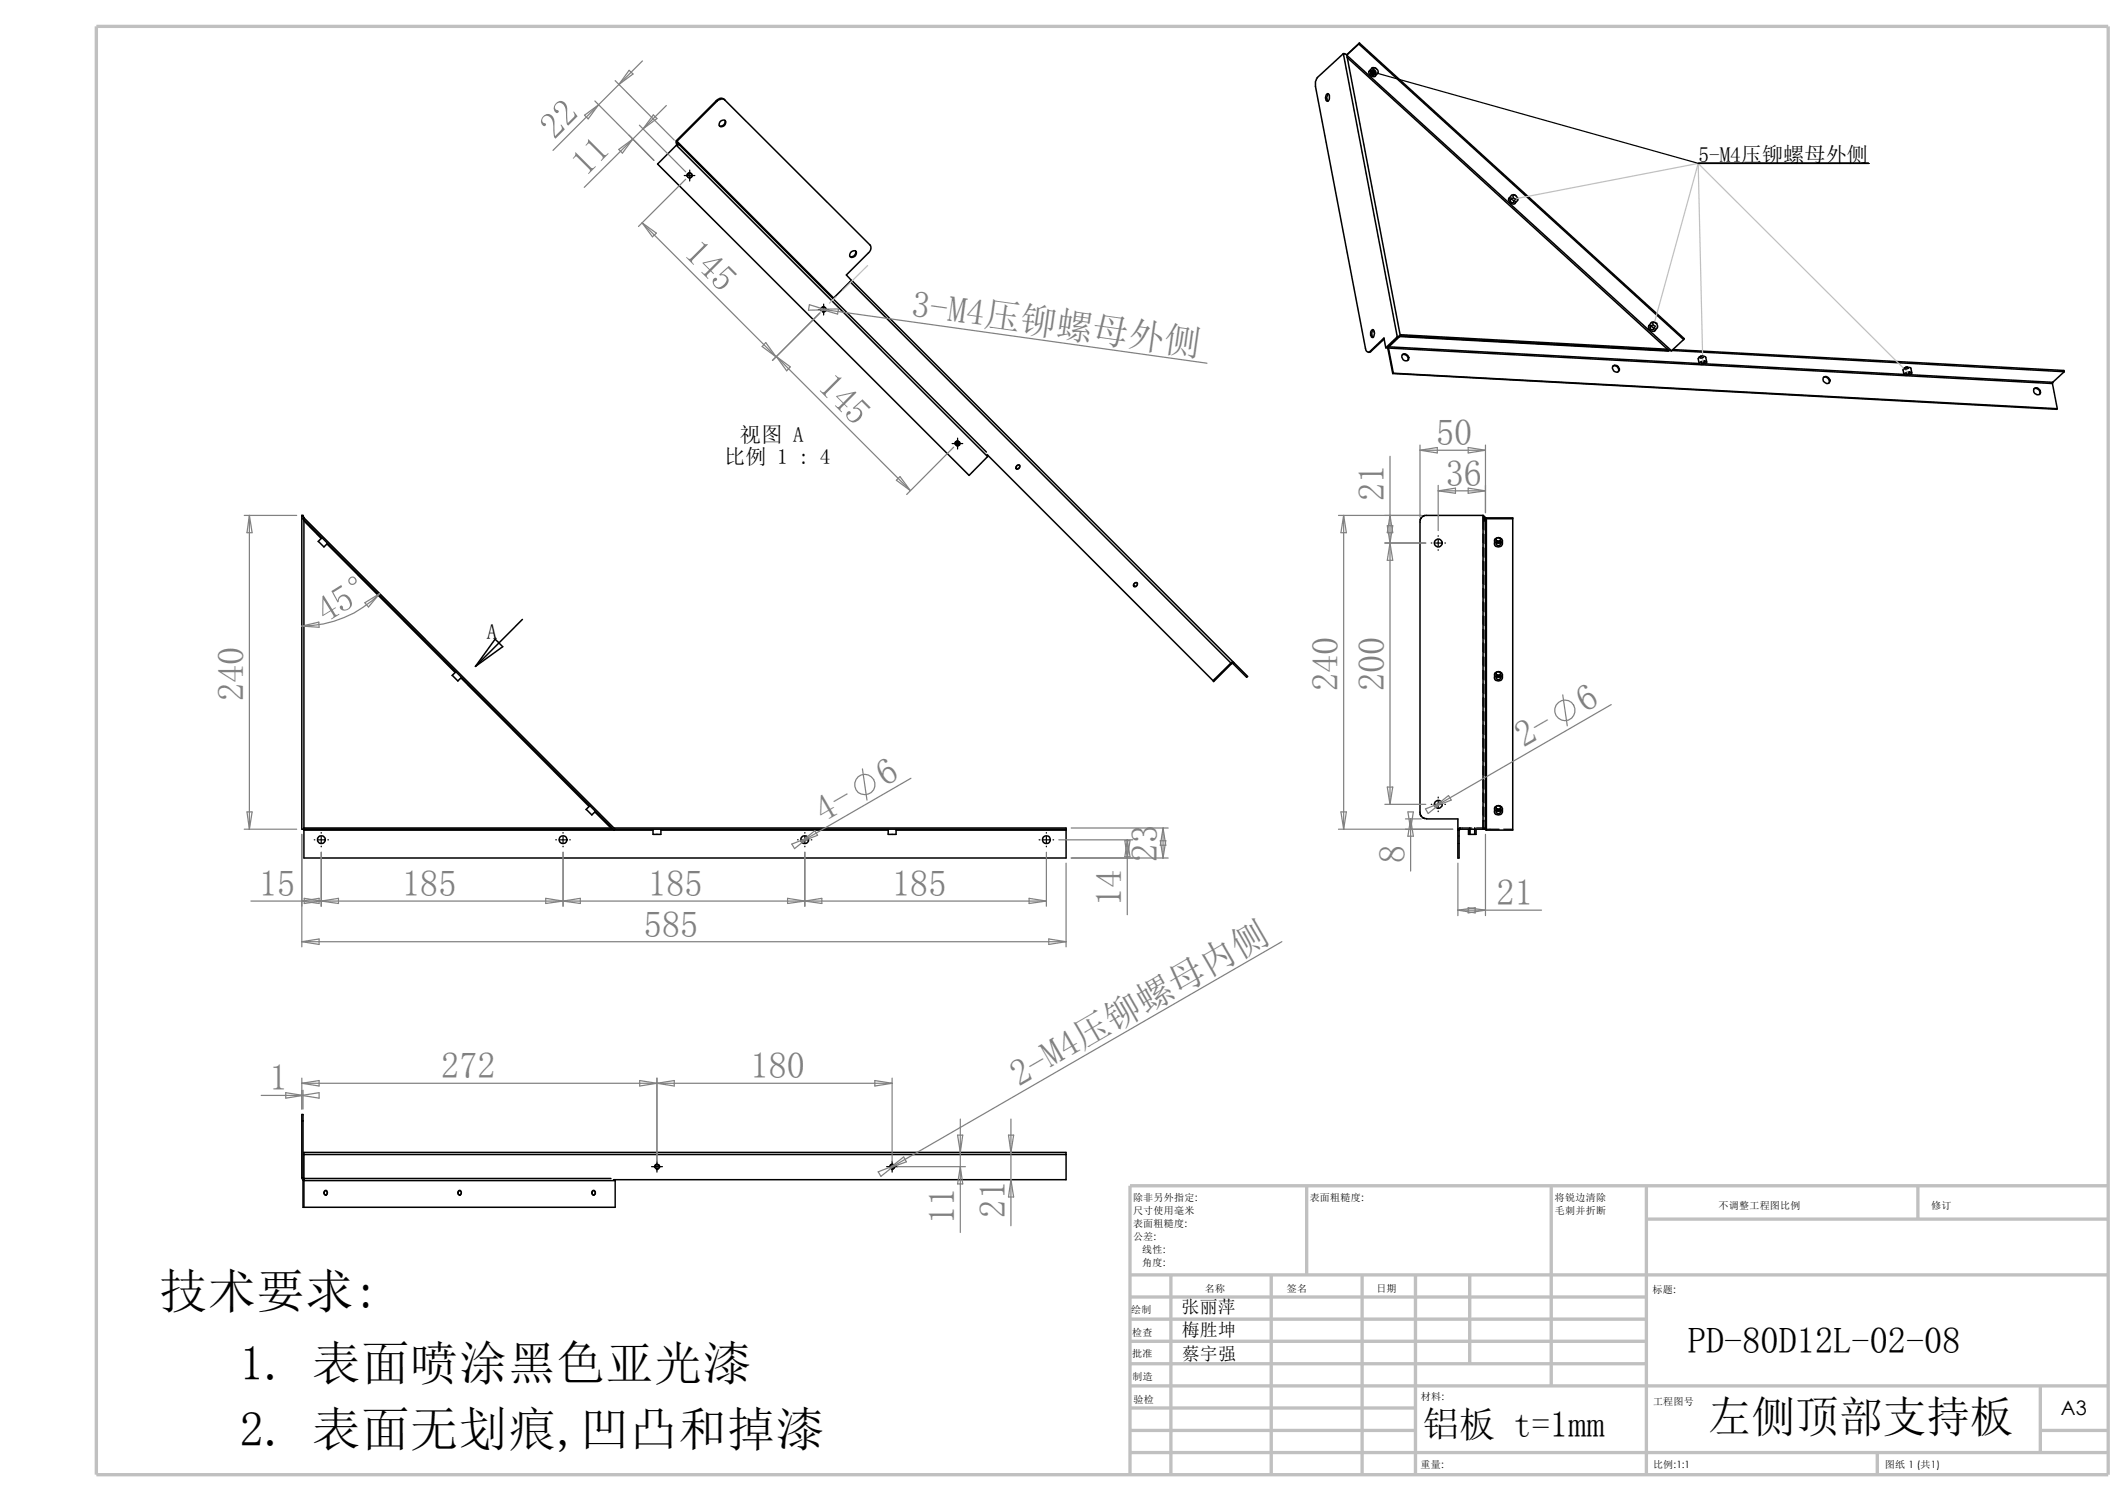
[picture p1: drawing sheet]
<svg xmlns="http://www.w3.org/2000/svg" width="297mm" height="210mm" viewBox="0 0 297 210" stroke-linecap="round" stroke-linejoin="round" font-family="sans-serif">
<g fill="none" stroke="#c0c0c0" stroke-width=".47">
<path d="M13.5 3.7h281v202.2h-281zM157.9 178h136.6M163.6 178v27.9M177.6 178v27.9M182.5 165.6v12.4M190.3 178v27.9M197.7 178v27.9M205.3 178v12.4M216.7 165.6v27.9M230 170.2h64.5M230 165.6v40.3M267.9 165.6v4.6"/>
<path d="M294.5 165.6h-136.6v40.3M157.9 199.7h39.8M157.9 193.5h136.6M157.9 196.6h39.8M157.9 181.1h72.1M157.9 184.2h72.1M157.9 187.3h72.1M157.9 190.4h72.1M285 199.7h9.5M285 193.5v9.3M157.9 202.8h136.6M262.3 202.8v3.1"/>
</g>
<g fill="none" stroke="#000" stroke-width=".17">
<path d="M191.9 10.1l45.4 12.7h23.8M192.3 9.6l-.4-.2-.1 .2 .2 .3 .2 .1M95.6 24.5h1.5M96 24.6a.36 .36 0 0 1 .3-.4 .36 .36 0 0 1 .4 .3 .36 .36 0 0 1-.5 .3M96.4 23.7v1.6M211.8 27.3l-.3-.1a.35 .35 0 0 0-.1 .4 .35 .35 0 0 0 .4 .2M114.3 43.2h1.5M114.7 43.3a.36 .36 0 0 1 .3-.4 .36 .36 0 0 1 .4 .3 .36 .36 0 0 1-.5 .4M115.1 42.5v1.5M231.4 45.1h.1M231.4 45.1l-.4-.1a.32 .32 0 0 0 0 .4 .32 .32 0 0 0 .3 .2M237.9 49.7l-.5 .2 .2 .1 .4-.1"/>
<path d="M266.5 51.2h-.2l-.3 .3h.3l.3-.1M133 61.9h1.5M133.4 62a.36 .36 0 0 1 .3-.4 .36 .36 0 0 1 .4 .4 .36 .36 0 0 1-.5 .3M133.8 61.2v1.5M142 65l.2-.1a.34 .34 0 0 1 .3 .4 .34 .34 0 0 1-.5 .2l-.1-.1zM199.9 75.8h.1M200.5 75.8h.9M200.9 74.8v.1M200.9 75.4v.9M200.9 76.8h.1M201.8 75.8h.1M207.2 73.9v-1.9l.1 .2v1.8"/>
<path d="M207.2 74.5v1.3M207.2 76.4v1.3M207.2 78.3v1.3M207.3 74.6v1.3M207.3 76.5v1.3M207.3 78.4v1.3M207.3 72.3h.2M207.5 72.4l-.2 .3h.2M207.6 72.4v1.3M207.6 74.3v1.3M207.6 76.2v1.3M207.6 78.1v1.3"/>
<path d="M208.8 75.5a.59 .59 0 0 0 .5 .4 .59 .59 0 0 0 .6-.4M209 75.3v.7M209.3 75.1l.3 .2M209.6 75.3l-.1 .2-.2 .1-.3-.2M209.6 75.3v.7M209.7 75.4l-.1-.3h-.3h-.2l-.1 .2 .1 .2M158.5 81.4l.2-.1a.34 .34 0 0 1 .2 .5 .34 .34 0 0 1-.4 .2l-.2-.3zM207.2 80.2v1.3M207.2 82.1v1.3M207.2 84v1.3M207.2 85.9v1.3M207.2 87.8v1.3"/>
<path d="M207.2 89.7v1.3M207.2 91.7v1.2M207.2 93.6v1.2M207.2 95.5v1.2M207.2 97.4v1.2M207.2 99.3v1.2M207.3 80.3v1.3M207.3 82.3v1.2M207.3 84.2v1.2M207.3 86.1v1.2M207.3 88v1.2M207.3 89.9v1.2"/>
<path d="M207.3 91.8v1.2M207.3 93.7v1.3M207.3 95.6v1.3M207.3 97.5v1.3M207.3 99.4v1.3M207.6 80.1v1.2M207.6 82v1.2M207.6 83.9v1.2M207.6 85.8v1.2M207.6 87.7v1.2M207.6 89.6v1.2M207.6 91.5v1.3"/>
<path d="M207.6 93.4v1.3M207.6 95.3v1.3M207.6 97.2v1.3M207.6 99.1v1.3M208.8 94.2a.59 .59 0 0 0 .5 .4 .59 .59 0 0 0 .6-.4M209 94v.7M209.3 93.8l.3 .2M209.6 94l-.1 .2-.2 .1-.3-.2M209.6 94v.7M209.7 94.1l-.1-.2-.3-.1-.2 .1-.1 .1 .1 .2M43.9 117.3h.1M44.4 117.3h.9"/>
<path d="M44.9 116.2v.1M44.9 116.8v.9M44.9 118.2h.1M45.8 117.3h.1M77.6 117.3h.1M78.2 117.3h.9M78.7 116.2v.1M78.7 116.8v.9M78.7 118.2h.1M79.6 117.3h.1M111.4 117.3h.1M112 117.3h.9"/>
<path d="M112.4 116.2v.1M112.4 116.8v.9M112.4 118.2h.1M113.3 117.3h.1M145.2 117.3h.1M145.7 117.3h.9M146.2 116.2v.1M146.2 116.8v.9M146.2 118.2h.1M147.1 117.3h.1M199.9 112.3h.1M200.5 112.3h.9"/>
<path d="M200.9 111.3v.1M200.9 111.8v1M200.9 113.2v.1M201.8 112.3h.1M203.7 115.9h.1M203.7 116.7h.1M203.7 117.8h.1M204 115.6v.2M205.3 115.6v.9M205.4 115.6v.9M205.6 115.6h-1.7l-.2 .2M206 115.6v.9"/>
<path d="M206.2 115.6h1.3M207.2 101.2v1.2M207.2 103.1v1.3M207.2 105v1.3M207.2 106.9v1.3M207.2 108.8v1.3M207.2 110.7v1.3M207.2 112.6v1.3M207.2 114.5v1.3M207.3 101.3v1.3M207.3 103.2v1.3M207.3 105.1v1.3"/>
<path d="M207.3 107v1.3M207.3 108.9v1.3M207.3 110.8v1.3M207.3 112.7v1.3M207.3 114.5v1.3h2.1M207.6 101v1.3M207.6 102.9v1.3M207.6 104.8v1.3M207.6 106.7v1.3M207.6 108.6v1.3M207.6 110.5v1.3M207.6 112.4v1.3"/>
<path d="M207.6 114.3v1.6M208.8 112.9a.59 .59 0 0 0 .5 .4 .59 .59 0 0 0 .6-.4M209 112.7v.7M209.3 112.5l.3 .2M209.6 112.7l-.1 .2-.2 .1-.3-.2M209.6 112.7v.7M209.7 112.8l-.1-.2-.3-.1-.2 .1-.1 .1 .1 .2M210.1 115.8h1.2M45.3 166.3l.1-.1a.34 .34 0 0 1 .4 .3 .34 .34 0 0 1-.4 .4l-.1-.2zM64.1 166.3v-.1a.34 .34 0 0 1 .4 .3 .34 .34 0 0 1-.4 .4l-.1-.2zM82.8 166.3a.31 .31 0 0 1 .4 .1 .31 .31 0 0 1-.1 .4l-.2 .1-.2-.2zM91 162.9h1.5"/>
<path d="M91.4 163a.36 .36 0 0 1 .4-.5 .36 .36 0 0 1 .3 .4 .36 .36 0 0 1-.4 .3M91.8 162.1v1.6M123.9 162.9h1.5M124.3 163a.36 .36 0 0 1 .3-.5 .36 .36 0 0 1 .4 .4 .36 .36 0 0 1-.5 .3M124.6 162.1v1.6"/>
</g>
<g fill="none" stroke="#000" stroke-width=".21">
<path d="M94.5 19.6l-.1 .3 .2 .3M94.5 19.6l22 22M100.1 14.1a.75 .75 0 0 1 1.1-.2l20.3 20.3a.81 .81 0 0 1-.2 1.1l-3.1 3.1 .8 .8h-.1M100.1 14.1l-5.6 5.5M100.1 14.1h.1M100.2 14.1l-5.6 5.6 .1 .4M100.6 17l.1-.1a.39 .39 0 0 1 .6-.1 .39 .39 0 0 1 0 .6l-.2 .2a.39 .39 0 0 1-.6 0 .39 .39 0 0 1 .1-.6zM101.3 14a.86 .86 0 0 0-1.1 .1M101.3 16.8a.6 .6 0 0 1-.2 .6 .6 .6 0 0 1-.6 .2M185.3 13.2l.1-.1a.61 .61 0 0 1 .1 1 .6 .6 0 0 1-.2-.9zM185.5 13.1a.83 .83 0 0 0 0 1M187.7 7.5l.5 .2"/>
<path d="M187.7 7.5l-3.7 3.3a1.5 1.5 0 0 0-.2 1.3l7 36.5a.43 .43 0 0 0 .5 .5M187.7 7.5l7.5 39.5M187.7 7.5h.2M188.1 7.7l.1 .3M188.1 7.7l45.4 41.3M188.2 8l44.9 40.9M188.2 8l7.4 38.9M189.8 6.1l45.4 41.3M189.8 6.1l-1.7 1.6M189.9 6l-.1 .1M189.9 6l45.4 41.3-.1 .1M189.9 6l-1.8 1.7"/>
<path d="M191.3 9.9l.3-.4a.6 .6 0 0 1 .7 .1 .6 .6 0 0 1 .2 .6l-.4 .4M191.4 9.9a.63 .63 0 0 1 .7 .8 .6 .6 0 0 1-.6-.1 .6 .6 0 0 1-.2-.7zM191.5 10.1a.26 .26 0 0 1 .4 .1 .26 .26 0 0 1-.1 .3l-.3-.2zM94.5 20.3h.5M94.5 20.3l-2.6 2.6 43.5 43.5 2.6-2.6M94.5 20.3l43.5 43.5M94.6 20.2h.1M94.7 20.1l-.1 .1M94.7 20.1l.3 .2M95 20.3l42.8 42.8M118.7 39.3l.4-.1 53.2 53.3M118.7 39.3l-2.3 2.4"/>
<path d="M118.7 39.3l53.3 53.3M118.8 35.3l.2-.2a.39 .39 0 0 1 .5 0 .39 .39 0 0 1 0 .6l-.1 .1a.39 .39 0 0 1-.6 .1 .39 .39 0 0 1 0-.6zM119.5 35.1a.6 .6 0 0 1-.1 .6 .6 .6 0 0 1-.7 .1M210.8 27.7l.4-.4a.64 .64 0 0 1 .8 .7l-.4 .4M210.8 27.7a.61 .61 0 0 1 .7 .1 .61 .61 0 0 1 .1 .6 .61 .61 0 0 1-.6-.1 .61 .61 0 0 1-.2-.6zM211 27.9a.31 .31 0 0 1 .4 0 .31 .31 0 0 1 0 .4l-.4-.2zM191.3 49.1h.2M191.5 49.1l-.4 .1M191.7 46.1l.1-.1a.76 .76 0 0 1 0 1.1 .59 .59 0 0 1-.4-.5 .59 .59 0 0 1 .3-.5zM191.9 46.1a.83 .83 0 0 0-.1 1M193.4 47.3l-1.9 1.8M193.6 48.6l-.3-1.4-2 1.9"/>
<path d="M193.9 48.4v.3M193.9 48.7l.7 3.5M194 48.6l.6 3.5M194 48.6l92.7 5M194 48.6l-.1 .1M194 48.4l43.4 2.4-.2-.7a.74 .74 0 0 1 1.1-.2l.1 .6M194 48.4v.2M194 48.3v.1M194.6 52.2l92.7 4.9h.1M194.6 52.1l92.8 5M194.6 52.1v.1M195.2 47h.2"/>
<path d="M195.2 47l-1.6 1.6M195.4 47l-1.6 1.6h-.2M195.5 47h-.1M195.5 47l37.5 2 .1-.1M195.6 46.9l-.4 .1M195.6 46.9l-.1 .1M195.6 46.9l37.5 2M195.6 46.9v-.2l37.4 2.1M195.6 46.9l-1.6 1.5M195.9 49.6a.54 .54 0 0 1 .7 0 .54 .54 0 0 1 0 .7 .58 .58 0 0 1-.6-.1 .58 .58 0 0 1-.1-.6zM195.9 49.5a.58 .58 0 0 1 .6 .2 .58 .58 0 0 1 .1 .6M225.3 51.1a.53 .53 0 0 1 .8 .1 .53 .53 0 0 1-.2 .8 .64 .64 0 0 1-.6-.9z"/>
<path d="M225.3 51.1a.55 .55 0 0 1 .7 .2 .55 .55 0 0 1 .1 .6M230.3 45.5l.4-.5a.61 .61 0 0 1 .6 .1 .61 .61 0 0 1 .2 .7l-.3 .4M230.3 45.5a.61 .61 0 0 1 .7 .1 .61 .61 0 0 1 .1 .6 .64 .64 0 0 1-.8-.7zM230.5 45.6a.35 .35 0 0 1 .5 .5 .32 .32 0 0 1-.4-.1 .32 .32 0 0 1-.1-.4zM233.1 48.9l.4 .1M233.3 48.9h.1M233.6 48.9l54.8 3M233.7 48.8l54.6 2.9 .1 .2M235.2 47.4l-1.7 1.6M237.4 50.7a.67 .67 0 0 1 1-.1 .86 .86 0 0 1-1 .2zM237.6 50.6a.33 .33 0 0 1 .6 .1 .29 .29 0 0 1-.3 .1 .29 .29 0 0 1-.3-.2zM238.2 50.8l27.8 1.5-.1-.7a.84 .84 0 0 1 1.1-.2l.1 .7"/>
<path d="M254.7 52.7a.56 .56 0 0 1 .8 .1 .56 .56 0 0 1 0 .7 .62 .62 0 0 1-.6-.2 .62 .62 0 0 1-.2-.6zM254.8 52.7a.58 .58 0 0 1 .6 .2 .58 .58 0 0 1 .1 .6M266 52.2a.78 .78 0 0 1 1.1-.1 .94 .94 0 0 1-1.1 .2zM266.3 52.2a.3 .3 0 0 1 .5 0l-.5 .1zM266.8 52.3l20 1.1M284.1 54.3a.54 .54 0 0 1 .8 .1 .54 .54 0 0 1 0 .7 .58 .58 0 0 1-.6-.2 .58 .58 0 0 1-.2-.6zM284.1 54.3a.59 .59 0 0 1 .7 .1 .59 .59 0 0 1 .1 .7M286.7 53.6l.7 3.5M286.8 53.4l-.1 .2M288.4 51.9l-1.6 1.5M42.2 72v43.8h.3M42.2 72l.3 .3"/>
<path d="M42.2 72h.1l.2 .3M42.3 72.4l.2 .3M42.3 72.4l43.5 43.5M42.5 72.7v43.1M42.5 72.7l2.4 2.5M42.5 72.3l-.2 .1M42.5 72.3l43.4 43.5M45 75.1l-.6 .5 .9 .8 .5-.5M45.7 75.9l17.9 18M137.9 63.5l31.6 31.5M138 63.6v.2M142 65.1l.2-.2a.24 .24 0 0 1 .1 .4 .24 .24 0 0 1-.4-.1z"/>
<path d="M207.2 72h-8.2l-.3 .1-.3 .5v41.1l.4 .5 .5 .1h4.4v1.5h3.5M207.2 72l.3 .3v43.5M207.2 72v43.8M207.6 72.3l-.1 .1M207.6 72.3v43.6M207.6 72.3h3.7v43.6h-3.7M208.8 76v-.5a.57 .57 0 0 1 .5-.4 .57 .57 0 0 1 .6 .4v.5M208.8 75.8a.58 .58 0 0 1 .6-.2 .58 .58 0 0 1 .4 .4 .55 .55 0 0 1-.5 .4 .55 .55 0 0 1-.5-.5zM209 75.9a.28 .28 0 0 1 .4-.1 .28 .28 0 0 1 .1 .3l-.3 .1-.2-.1zM211.3 72.4h-3.7l-.1 .3M63.7 93.8l-.5 .5 .8 .8 .5-.5M64.4 94.7l17.9 17.9"/>
<path d="M69.2 89.2l1 1.1-3.8 2.7zM73 86.5l-6.6 6.5M158.5 81.5l.2-.1a.24 .24 0 0 1 .1 .4 .24 .24 0 0 1-.4-.1zM172 92.6l-2.5 2.4M172 92.6v.1M172 92.7l-2.5 2.5v-.2M172.2 92.6l-.2 .1M172.3 92.5h-.2l-.1 .1M172.3 92.5l-.1 .1M172.3 92.5l2 1.9-.1 .2-2-2M208.8 94.7v-.5a.57 .57 0 0 1 .5-.4 .57 .57 0 0 1 .6 .4v.5M208.8 94.5a.58 .58 0 0 1 .6-.2 .58 .58 0 0 1 .4 .4 .55 .55 0 0 1-.5 .4 .55 .55 0 0 1-.5-.5z"/>
<path d="M209 94.6a.28 .28 0 0 1 .4-.1 .28 .28 0 0 1 .1 .3l-.3 .1-.2-.1zM42.5 115.8v.1M42.5 115.8h43M42.5 115.9h48.7M42.5 115.9v3.9h106.4v-3.9M42.5 115.6h42.8M82.4 112.5l-.5 .5 .8 .8 .5-.5M83.1 113.4l2.4 2.4M85.5 115.8l.3 .1M85.8 115.6h63.1v.2M85.9 115.8h63M85.9 115.8l-.1 .1"/>
<path d="M91.2 115.8v.7h1.1v-.7M92.3 115.9h31.8M124.1 115.8v.7h1.1v-.7M125.2 115.9h23.7M148.9 115.8v.1M203.7 115.9v3.9h.1v-3.9M203.7 115.9h.1M203.7 115.8v.1M204 115.8l-.2 .1M205.1 115.8v.7h1.1v-.7M207.2 115.8h.3M207.4 115.8h.2"/>
<path d="M207.5 115.8l.1 .1M208.8 113.4v-.5a.57 .57 0 0 1 .5-.4 .57 .57 0 0 1 .6 .4v.5M208.8 113.2a.58 .58 0 0 1 .6-.2 .58 .58 0 0 1 .4 .5 .55 .55 0 0 1-.5 .3 .55 .55 0 0 1-.5-.5zM209 113.3a.28 .28 0 0 1 .4-.1 .28 .28 0 0 1 .1 .3l-.3 .1-.2-.1zM42.2 156.5v-.9h.1v.9M42.2 156.5v7.9M42.2 156.5h.1M42.3 156.5v7.9M42.2 164.4v.2l.3 .1M42.2 164.4h.1M42.3 164.4l.2 .1M42.3 164.8v3.8h43.6v-3.8"/>
<path d="M42.3 164.8h43.6M42.5 164.5v4.1M42.5 164.7l-.2 .1M42.5 161.2v-.3h106.4v.3M42.5 161.2v3.5M42.5 164.5h42.8M42.5 161.2h106.4M45.3 166.3a.26 .26 0 0 1 .4 .1 .26 .26 0 0 1-.1 .4 .26 .26 0 0 1-.3-.1 .26 .26 0 0 1 0-.4zM64.1 166.3a.28 .28 0 0 1 .3 .3 .28 .28 0 0 1-.3 .2l-.1-.1zM82.8 166.3a.28 .28 0 0 1 .3 .3 .28 .28 0 0 1-.3 .2l-.1-.1zM85.9 164.7v.1M148.9 161.2v3.5h-63.2"/>
<circle cx="96.3" cy="24.5" r=".32"/>
<circle cx="115.1" cy="43.2" r=".32"/>
<circle cx="133.8" cy="61.9" r=".28"/>
<circle cx="200.9" cy="75.8" r=".54"/>
<circle cx="44.9" cy="117.2" r=".55"/>
<circle cx="78.7" cy="117.2" r=".55"/>
<circle cx="112.4" cy="117.2" r=".55"/>
<circle cx="146.2" cy="117.2" r=".55"/>
<circle cx="200.9" cy="112.3" r=".54"/>
<circle cx="91.8" cy="162.9" r=".3"/>
<circle cx="124.6" cy="162.9" r=".3"/>
</g>
<path d="M121.2 37.1l-3.5 3.5M237.2 22.8l29.3 29.2M237.2 22.8l.7 27.7M237.2 22.8l-6.2 22.8M237.2 22.8l-25.8 5M115 43.2l-3.5 3.5M116.8 41.4l-.9 .9" fill="none" stroke="#c0c0c0" stroke-width=".17"/>
<g fill="none" stroke="#808080" stroke-width=".17">
<path d="M81.7 16.1l1.9-1.5-1.4 2zM83.1 14.1l8.3 8.3-3.5-3.5M85.9 11.3l8.3 8.3M87.9 9.8l.5 .5-2 1.5zM88.4 19.4l-6.8 6.8M89.3 17.5l6.5 6.5M89.7 8.5l-12.4 12.5M91.3 16l.5 .6-2 1.4zM93.1 14.7l-4.7 4.7M86.4 20.9l2-1.5-1.4 2zM89.7 31.1l18.7 18.7M89.7 31.1l2 1.5-.6 .5z"/>
<path d="M95.8 25l-6.6 6.6M107 47.8l1.4 2-1.9-1.4zM108.5 49.8l18.7 18.7M108.5 49.8l1.9 1.4-.5 .6zM113.1 42.5l2.3 .8h-2.5zM114.5 43.7l-6.6 6.6M114.7 43.2l.7 .1M114.7 43.2l2.4-.1-.1 .8zM115.4 43.3l53.2 7.4M34.1 72h7.3M34.8 72v43.8M34.8 72l.4 2.4h-.7z"/>
<path d="M125.2 67.1l.5-.6 1.5 2zM133.2 62.4l-6.5 6.6M187 72h11.5M187.7 72l.4 2.4h-.8zM187.7 72v43.8M193.5 75.8h5.7M193.8 73.4h.8l-.8 4.8h.8zM194.2 72l.4 2.4h-.8zM194.2 63.7v48.6M198.4 62.1v10.1M198.4 62.9l2.4-.4v.7zM198.4 62.9h9.1"/>
<path d="M200.9 68.5l2.4-.3v.7zM200.9 68.5h6.6M200.9 67.8v6.3M205.1 68.2l2.4 .3-2.4 .4zM205.1 62.5l2.4 .4-2.4 .3zM207.5 62.1v9.5M42.2 87.4l2.3-.5 .1 .7zM51 84.2l2-1.3-1.5 1.9zM53 82.9a15.5 15.5 0 0 1-10.8 4.5M218.3 97l.6 4.3M225.1 98.4l-23.7 13.7M34.1 115.8h7.3"/>
<path d="M34.5 113.4h.7l-.4 2.4zM42.2 116.5v15.7M44.9 119v7.5M78.7 119v7.5M110.6 117.9l2.3-.9-1.9 1.5zM111.9 117.5l1.9-1.5 .4 .6zM112.4 119v7.5M112.9 117l-1 .5M120.5 107.4l.6 4.3M127.3 108.7l-14.4 8.3M146.2 119v7.5M147.9 117.3h10.3"/>
<path d="M149.6 119.8h13.6M149.6 115.6h13.6M157.1 117.4h.8l-.4 2.4zM157.5 117.3l.4 2.3h-.8zM157.5 117.3v10.4M162.1 117.4h.8l-.4 2.4zM162.5 115.6l.4 2.4h-.8zM162.5 115.6v4.2M187 115.8h15.9M187.3 113.4h.8l-.4 2.4zM193.5 112.3h5.7M193.8 109.9h.8l-.4 2.4z"/>
<path d="M196.3 114.3h2.2M196.7 113.4h.7l-.3 2.4zM197.1 114.3v7.3M197.1 114.3l.3 2.5h-.7zM199.1 112.9l2.3-.8-1.9 1.5zM200.4 112.6l2-1.5 .3 .6zM201.4 112.1l-1 .5M207.5 116.5v11.3M35.1 125.8h111.1M42.2 125.8l2.4-.4v.8zM42.2 131.5l2.4-.4v.8zM42.2 131.5h106.7"/>
<path d="M42.5 125.4l2.4 .4-2.4 .4zM44.9 125.8l2.4-.4v.8zM76.2 125.4l2.5 .4-2.5 .4zM78.7 125.8l2.4-.4v.8zM110 125.4l2.4 .4-2.4 .4zM112.4 125.8l2.4-.4v.8zM143.8 125.4l2.4 .4-2.4 .4zM146.5 131.1l2.4 .4-2.4 .4zM148.9 120.5v11.7M179.1 131.5l-54.1 31.2M203.7 120.5v7.3M203.7 127.1h11.6"/>
<path d="M203.7 127.1l2.4-.4v.8zM205.1 126.7l2.4 .4-2.4 .4zM36.5 153h5.8l-2.4-.4v.7l4.7-.7v.7l-2.4-.3M42.2 150.5v4.4M42.2 151.3l2.4-.4v.7zM42.2 151.3h82.4M42.3 152.2v2.7M89.4 150.9l4.8 .7v-.7l-4.8 .7zM91.8 150.5v11.7M122.2 150.9l2.4 .4-2.4 .3zM124.6 150.5v11.7M133.8 158.5h.7l-.3 2.4z"/>
<path d="M134.2 156.3v15.8M140.9 158.5h.7l-.4 2.4zM141.2 156.3v14.9M122.7 163.6l2.3-.9-1.9 1.6zM124.3 163.1l1.9-1.6 .4 .7zM125 162.7l-.7 .4M125.4 162.9h9.5M134.2 162.9l.3 2.4h-.7zM141.2 164.7l.4 2.4h-.7z"/>
<circle cx="218.6" cy="99.2" r="1.43"/>
<circle cx="120.8" cy="109.5" r="1.41"/>
</g>
<path d="M191.6 9.9a.38 .38 0 0 1 .6 .1 .38 .38 0 0 1-.4 .5 .38 .38 0 0 1-.3-.5l.4 .1-.4-.1z" fill-rule="evenodd" fill="#000" stroke="#000" stroke-width=".17"/>
<g font-size="6.7">
<text x="22.2" y="182.7">技术要求:</text>
<text x="33.5" y="192.7">1. 表面喷涂黑色亚光漆</text>
<text x="33.5" y="201.8">2. 表面无划痕,凹凸和掉漆</text>
</g>
<text font-size="6.1" x="238.6" y="199.9">左侧顶部支持板</text>
<g font-size="5.1" fill="#808080">
<text x="77.5" y="19.6" transform="rotate(-45 77.5 19.6)">22</text>
<text x="81.9" y="24.8" transform="rotate(-45 81.9 24.8)">11</text>
<text x="95.4" y="35.6" transform="rotate(45 95.4 35.6)">145</text>
<text x="127.2" y="44.1" transform="rotate(8 127.2 44.1)">3-M4压铆螺母外侧</text>
<text x="114.1" y="54.2" transform="rotate(45 114.1 54.2)">145</text>
<text x="200.6" y="62.1">50</text>
<text x="193.4" y="69.9" transform="rotate(-90 193.4 69.9)">21</text>
<text x="202" y="67.8">36</text>
<text x="45.5" y="87.1" transform="rotate(-32 45.5 87.1)">45°</text>
<text x="34" y="97.9" transform="rotate(-90 34 97.9)">240</text>
<text x="186.9" y="96.5" transform="rotate(-90 186.9 96.5)">240</text>
<text x="193.4" y="96.5" transform="rotate(-90 193.4 96.5)">200</text>
<text x="221.5" y="99.5" transform="rotate(-30 221.5 99.5)">6</text>
<text x="212.9" y="104.5" transform="rotate(-30 212.9 104.5)">2-</text>
<text x="123.7" y="109.9" transform="rotate(-30 123.7 109.9)">6</text>
<text x="115" y="114.8" transform="rotate(-30 115 114.8)">4-</text>
<text x="36.2" y="125.1">15</text>
<text x="56.2" y="125.1">185</text>
<text x="90.6" y="125.1">185</text>
<text x="124.6" y="125.1">185</text>
<text x="161.7" y="120.3" transform="rotate(-90 161.7 120.3)">23</text>
<text x="196.3" y="120.5" transform="rotate(-90 196.3 120.5)">8</text>
<text x="90" y="130.8">585</text>
<text x="156.7" y="126.5" transform="rotate(-90 156.7 126.5)">14</text>
<text x="209.1" y="126.4">21</text>
<text x="37.6" y="152.2">1</text>
<text x="61.6" y="150.5">272</text>
<text x="104.9" y="150.5">180</text>
<text x="142.4" y="151.7" transform="rotate(-30 142.4 151.7)">2-M4压铆螺母内侧</text>
<text x="133.3" y="170.9" transform="rotate(-90 133.3 170.9)">11</text>
<text x="140.4" y="170" transform="rotate(-90 140.4 170)">21</text>
</g>
<g font-size="5.1">
<text x="235.8" y="188.8">PD-80D12L-02-08</text>
<text x="198.7" y="200.7">铝板 t=1mm</text>
</g>
<g font-size="3">
<text x="237.3" y="22.6">5-M4压铆螺母外侧</text>
<text x="101.2" y="64.7">比例 1 : 4</text>
<text x="103.4" y="61.7">视图 A</text>
<text x="68" y="89.2">A</text>
</g>
<text font-size="2.8" x="287.9" y="197.6">A3</text>
<g font-size="2.5">
<text x="165.1" y="183.4">张丽萍</text>
<text x="165.1" y="189.9">蔡宇强</text>
<text x="165.1" y="186.6">梅胜坤</text>
</g>
<g font-size="1.4">
<text x="158.3" y="167.7">除非另外指定:</text>
<text x="183" y="167.7">表面粗糙度:</text>
<text x="217.2" y="167.6">将锐边清除</text>
<text x="158.3" y="169.5">尺寸使用毫米</text>
<text x="158.3" y="171.4">表面粗糙度:</text>
<text x="158.3" y="173.2">公差:</text>
<text x="217.2" y="169.5">毛刺并折断</text>
<text x="240.1" y="168.7">不调整工程图比例</text>
<text x="269.8" y="168.9">修订</text>
<text x="159.6" y="176.8">角度:</text>
<text x="159.6" y="175">线性:</text>
<text x="158" y="183.4">绘制</text>
<text x="168.3" y="180.4">名称</text>
<text x="179.8" y="180.4">签名</text>
<text x="192.3" y="180.4">日期</text>
<text x="230.8" y="180.6">标题:</text>
<text x="158.2" y="189.5">批准</text>
<text x="158.2" y="186.5">检查</text>
<text x="158.2" y="192.7">制造</text>
<text x="158.4" y="195.9">验检</text>
<text x="198.5" y="195.4">材料:</text>
<text x="230.9" y="196.2">工程图号</text>
<text x="198.5" y="204.9">重量:</text>
<text x="230.9" y="204.9">比例:1:1</text>
<text x="263.3" y="204.9">图纸 1 (共1)</text>
</g>
</svg>
